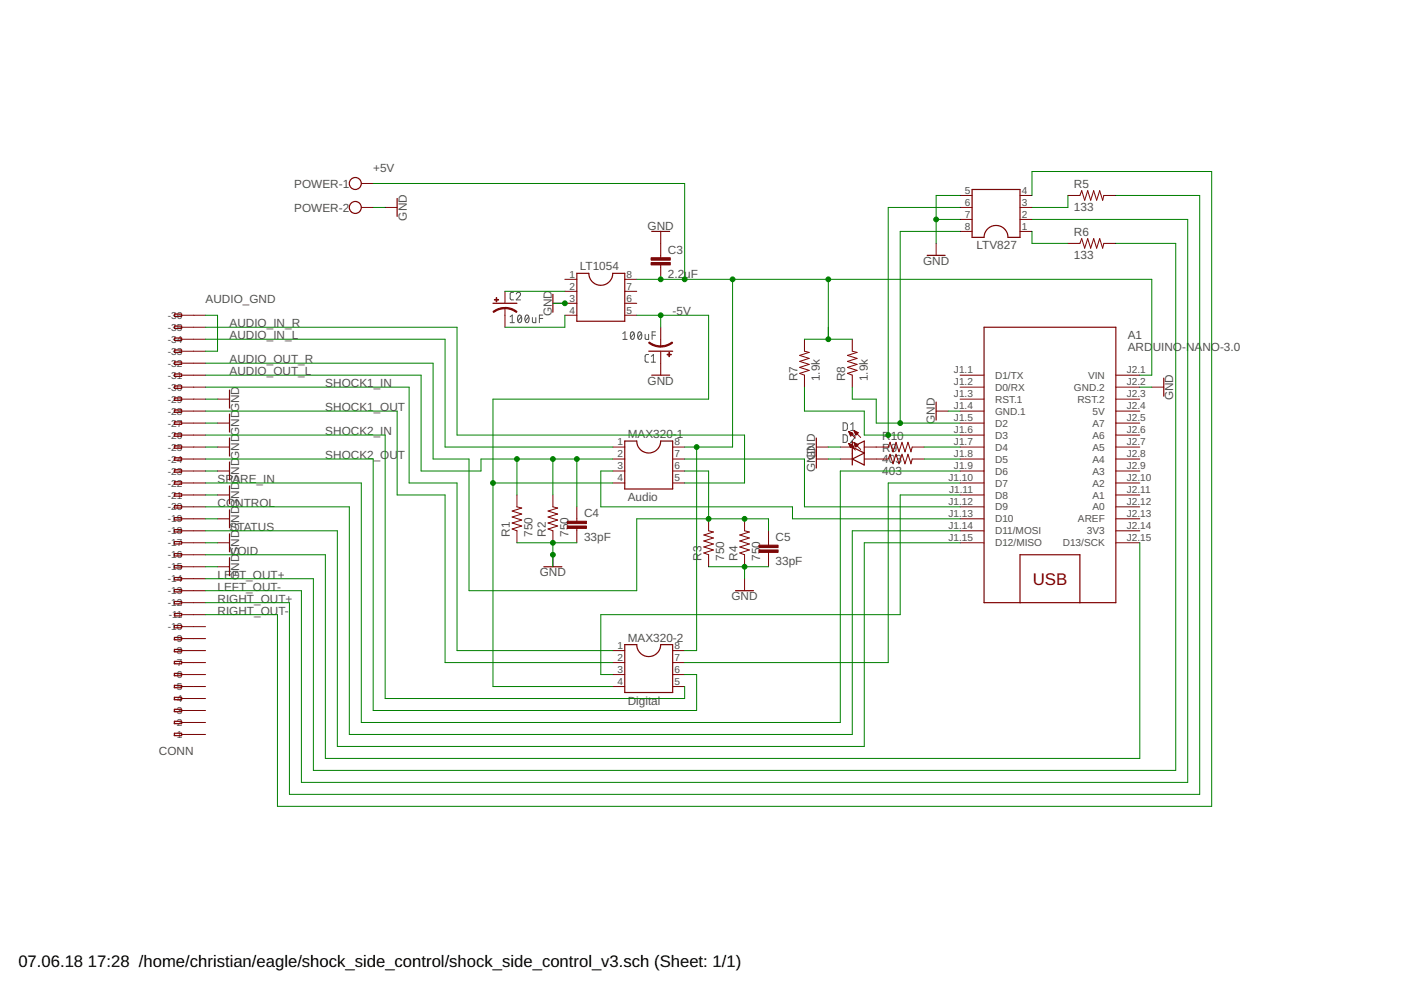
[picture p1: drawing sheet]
<svg xmlns="http://www.w3.org/2000/svg" width="297mm" height="210mm" viewBox="0 0 297 210" stroke-linecap="round" stroke-linejoin="round" font-family="sans-serif">
<g fill="none" stroke="#505050" stroke-width=".21">
<path d="M108.2 67.2l.4-.4v1.6M108.2 68.4h.9M108.9 62h-.5l-.2 .3v1.1l.2 .2h.5M109.5 62.3a.45 .45 0 0 1 .6-.3 .45 .45 0 0 1 .1 .7l-.7 .9h.9M109.9 66.9l.3-.1a.95 .95 0 0 1 0 1.6 1 1 0 0 1-.3-1.5zM110.5 67.2l-.7 .9M111.5 66.9l.2-.1a.95 .95 0 0 1 0 1.6 1 1 0 0 1-.2-1.5zM112.1 67.2l-.7 .9M112.9 67.3v.9l.3 .2h.4v-1.1M114.4 67.5h.7M115.1 66.8h-.7v1.6M132.1 70.7l.4-.3v1.6"/>
<path d="M132.1 72h.9M133.8 70.5l.3-.1a.93 .93 0 0 1 0 1.6 1.02 1.02 0 0 1-.3-1.5zM134.4 70.7l-.7 .9M135.4 70.5l.2-.1a.95 .95 0 0 1 0 1.6 1 1 0 0 1-.2-1.5zM136 70.7l-.7 .9M136.8 70.9v.9l.3 .2h.4v-1.1M137.5 75.2h-.5l-.2 .3v1.1l.2 .2h.5M138.1 76.8h.9M138.1 75.5l.4-.3v1.6M138.3 71.1h.7M139 70.4h-.7v1.6M178.8 89.6l.6 .1 .2 .2 .1 .9-.3 .4-.6 .1z"/>
<path d="M178.8 92.2h.6l.2 .3 .1 .9-.3 .4h-.6zM180.4 92.5a.45 .45 0 0 1 .6-.3 .45 .45 0 0 1 .1 .7l-.7 .9h.9M180.4 91.3h.9M180.4 90l.4-.4v1.7"/>
</g>
<g fill="none" stroke="#800000" stroke-width=".21">
<path d="M76.6 38.9h2.5M76.6 44h2.5M81.7 44h2.5M119.8 59.2h2.5M132.5 59.2h2.5M140.1 49.1v5.6M140.1 56.2v3M198.5 51.6v2.5M203.6 49.1h2.5M203.6 46.5h2.5M203.6 44h2.5M203.6 41.4h2.5"/>
<path d="M216.3 49.1h2.5M216.3 46.5h2.5M216.3 44h2.5M216.3 41.4h2.5M226.4 41.4h2.6l.3-1 .7 2.1 .6-2.1 .6 2.1 .7-2.1 .6 2.1 .7-2.1 .6 2.1 .2-1.1h2.6M226.4 51.6h2.6l.3-1 .7 2 .6-2 .6 2 .7-2 .6 2 .7-2 .6 2 .2-1h2.6M38.5 79.5h5.1M38.5 66.8h5.1M38.5 77h5.1M38.5 74.5h5.1M38.5 71.9h5.1M38.5 69.4h5.1"/>
<path d="M107.1 61.8v2.5M107.1 65.3v4.1M117.2 64.3h5.1M119.8 61.8h2.5M119.8 66.8h2.5M132.5 61.8h2.5M132.5 64.3h2.5M132.5 66.8h2.5M140.1 69.4v4M140.1 74.5v5M170.6 71.9v2.6l1 .2-2.1 .7 2.1 .6-2.1 .6 2.1 .7-2.1 .6 2.1 .6-2.1 .7 1.1 .3v2.6M180.7 71.9v2.6l1 .2-2 .7 2 .6-2 .6 2 .7-2 .6 2 .6-2 .7 1 .3v2.6"/>
<path d="M203.6 79.5h5M236.6 79.5h5.1M38.5 82.1h5.1M38.5 84.6h5.1M38.5 87.2h5.1M38.5 89.7h5.1M38.5 92.2h5.1M38.5 94.8h5.1M38.5 97.3h5.1M38.5 99.9h5.1M46.1 84.6h2.6M46.1 89.7h2.6"/>
<path d="M46.1 94.8h2.6M46.1 99.9h2.6M129.9 94.8h2.6M129.9 97.3h2.6M129.9 99.9h2.6M142.6 94.8h2.6M142.6 97.3h2.6M142.6 99.9h2.6M173.1 94.8h2.5M173.1 97.3h2.5M178.2 94.8h2.5M178.2 97.3h2.5"/>
<path d="M179.9 91.5l1.4 1.4M179.9 91.5l.9 .4-.5 .5zM179.9 94l1.4 1.4M179.9 94l.9 .4-.5 .5zM180 91.5h.1M180 94.1h.1M180 91.7h.4M180 94.2h.4M180.1 91.8h.6M180.1 94.3h.6M180.1 91.9h.7M180.1 94.4h.7"/>
<path d="M180.2 94.6h.5M180.2 92h.5M180.2 92.1h.4M180.2 94.7h.4M180.3 92.3h.1M180.3 94.8h.1M181.1 91.4l1.4 1.4M181.1 91.4l.9 .3-.5 .5zM181.1 93.9l1.4 1.4M181.1 93.9l.9 .4-.5 .5zM181.1 91.4h.2M181.1 94h.2"/>
<path d="M181.2 91.5h.3M181.2 94.1h.3M181.2 91.7h.6M181.2 94.2h.6M181.3 91.8h.6M181.3 94.3h.6M181.3 91.9h.5M181.3 94.4h.5M181.4 92h.3M181.4 94.6h.3M181.4 94.7h.2M181.4 92.1h.2"/>
<path d="M183.2 94.8h5.1l.4-1 .6 2 .7-2 .6 2 .6-2 .7 2 .6-2 .6 2 .3-1h2.5M183.2 97.3h5.1l.4-1 .6 2 .7-2 .6 2 .6-2 .7 2 .6-2 .6 2 .3-1h2.5M198.5 87.2h2.5M203.6 82.1h5M203.6 84.6h5M203.6 87.2h5M203.6 89.7h5M203.6 92.2h5M203.6 94.8h5M203.6 97.3h5M203.6 99.9h5M236.6 82.1h5.1"/>
<path d="M236.6 84.6h5.1M236.6 87.2h5.1M236.6 89.7h5.1M236.6 92.2h5.1M236.6 94.8h5.1M236.6 97.3h5.1M236.6 99.9h5.1M244.2 82.1h2.5M38.5 102.4h5.1M38.5 104.9h5.1M38.5 107.5h5.1M38.5 110h5.1"/>
<path d="M38.5 112.5h5.1M38.5 115.1h5.1M38.5 117.6h5.1M46.1 104.9h2.6M46.1 110h2.6M46.1 115.1h2.6M109.6 104.9v2.6l1 .2-2 .7 2 .6-2 .6 2 .7-2 .6 2 .6-2 .7 1 .3v2.6M117.2 104.9v2.6l1 .2-2 .7 2 .6-2 .6 2 .7-2 .6 2 .6-2 .7 1 .3v2.6M117.2 117.6v2.6M122.3 107.5v3M122.3 112v3.1M129.9 102.4h2.6"/>
<path d="M142.6 102.4h2.6M150.2 110v2.5l1.1 .3-2.1 .6 2.1 .7-2.1 .6 2.1 .6-2.1 .7 2.1 .6-2.1 .6 1 .4v2.6M157.9 110v2.5l1 .3-2.1 .6 2.1 .7-2.1 .6 2.1 .6-2.1 .7 2.1 .6-2.1 .6 1.1 .4v2.6M162.9 112.5v3.1M162.9 117.1v3.1M203.6 102.4h5M203.6 104.9h5M203.6 107.5h5M203.6 110h5M203.6 112.5h5M203.6 115.1h5M236.6 102.4h5.1"/>
<path d="M236.6 104.9h5.1M236.6 107.5h5.1M236.6 110h5.1M236.6 112.5h5.1M236.6 115.1h5.1M38.5 137.9h5.1M38.5 135.4h5.1M38.5 132.9h5.1M38.5 130.3h5.1M38.5 127.8h5.1M38.5 125.2h5.1M38.5 122.7h5.1"/>
<path d="M38.5 120.2h5.1M46.1 120.2h2.6M129.9 137.9h2.6M142.6 137.9h2.6M157.9 122.7v2.5M38.5 140.5h5.1M38.5 143h5.1M38.5 145.6h5.1M38.5 155.7h5.1M38.5 153.2h5.1M38.5 150.6h5.1M38.5 148.1h5.1"/>
<path d="M129.9 140.5h2.6M129.9 143h2.6M129.9 145.6h2.6M142.6 140.5h2.6M142.6 143h2.6M142.6 145.6h2.6"/>
</g>
<g fill="none" stroke="#800000" stroke-width=".25">
<path d="M84.2 42.1v3.8M122.3 58h2.5a2.54 2.54 0 0 0 2.6 2.5 2.54 2.54 0 0 0 2.5-2.5h2.6v10.1h-10.2zM138.2 49.1h3.8M196.6 54.1h3.8M206.1 40.2h10.2v10.1h-2.6a2.54 2.54 0 0 0-2.5-2.5 2.54 2.54 0 0 0-2.6 2.5h-2.5zM37 66.6h1.5v.5h-1.5zM37 69.1h1.5v.5h-1.5zM37 71.7h1.5v.5h-1.5zM37 74.2h1.5v.5h-1.5zM37 76.8h1.5v.5h-1.5zM37 79.3h1.5v.5h-1.5zM104.5 64.3h5.1"/>
<path d="M117.2 62.4v3.8M137.5 74.5h5.1M138.2 79.5h3.8M208.6 69.4h28v58.4h-28zM37 81.8h1.5v.5h-1.5zM37 84.4h1.5v.5h-1.5zM37 86.9h1.5v.5h-1.5zM37 89.5h1.5v.5h-1.5zM37 92h1.5v.5h-1.5zM37 94.5h1.5v.5h-1.5zM37 97.1h1.5v.5h-1.5zM37 99.6h1.5v.5h-1.5z"/>
<path d="M48.7 82.7v3.8M48.7 87.8v3.8M48.7 92.9v3.8M48.7 98v3.8M132.5 93.5h2.5a2.54 2.54 0 0 0 2.5 2.6 2.54 2.54 0 0 0 2.6-2.6h2.5v10.2h-10.1zM173.1 92.9v6.3M180.7 94.8l2.5-1.3v5.1l-2.5-1.3 2.5-1.2zM180.7 93.5v5.1M198.5 85.3v3.8M246.7 80.2v3.8M37 102.2h1.5v.5h-1.5zM37 104.7h1.5v.5h-1.5z"/>
<path d="M37 107.2h1.5v.5h-1.5zM37 109.7h1.5v.6h-1.5zM37 112.3h1.5v.5h-1.5zM37 114.8h1.5v.5h-1.5zM37 117.4h1.5v.5h-1.5zM37 119.9h1.5v.5h-1.5zM48.7 103v3.8M48.7 108.1v3.8M48.7 113.2v3.8M48.7 118.3v3.8M37 122.4h1.5v.6h-1.5zM37 125h1.5v.5h-1.5z"/>
<path d="M37 127.5h1.5v.5h-1.5zM37 130.1h1.5v.5h-1.5zM37 132.6h1.5v.5h-1.5zM37 135.1h1.5v.6h-1.5zM37 137.7h1.5v.5h-1.5zM115.3 120.2h3.8M132.5 136.7h2.5a2.54 2.54 0 0 0 2.5 2.5 2.54 2.54 0 0 0 2.6-2.5h2.5v10.1h-10.1zM156 125.2h3.8M216.3 127.8v-10.2h12.7v10.2M37 140.2h1.5v.5h-1.5zM37 142.8h1.5v.5h-1.5zM37 145.3h1.5v.5h-1.5z"/>
<path d="M37 147.8h1.5v.6h-1.5zM37 150.4h1.5v.5h-1.5zM37 152.9h1.5v.5h-1.5zM37 155.5h1.5v.5h-1.5z"/>
<circle cx="75.3" cy="38.9" r="1.27"/>
<circle cx="75.3" cy="44" r="1.27"/>
</g>
<g fill="#800000" stroke="#800000" stroke-width=".21">
<path d="M137.7 72.5l1.3 .7 1.1 .1v.3l-.8-.1-1.1-.3-.7-.5z" fill-rule="evenodd"/>
<path d="M140.1 73.3l1-.1 1.4-.7 .1 .2-.7 .5-1 .3-.8 .1z" fill-rule="evenodd"/>
<path d="M107.1 65.2l1.3 .2 1.2 .7-.1 .2-1.4-.7-1-.2z" fill-rule="evenodd"/>
<path d="M104.5 66.1l1.2-.7 1.4-.2v.2l-1.1 .2-1.3 .7z" fill-rule="evenodd"/>
</g>
<g fill="#800000" stroke="#800000" stroke-width=".21">
<path d="M141.4 75.1h.9v.1h-.9z"/>
<path d="M141.8 74.7h.1v.9h-.1z"/>
<path d="M104.8 63.5h.9v.1h-.9z"/>
<path d="M105.2 63.1h.1v.9h-.1z"/>
<path d="M138 54.7h4.1v.5h-4.1z"/>
<path d="M138 55.7h4.1v.5h-4.1z"/>
<path d="M120.3 110.5h4v.5h-4z"/>
<path d="M120.3 111.5h4v.5h-4z"/>
<path d="M160.9 115.6h4.1v.5h-4.1z"/>
<path d="M160.9 116.6h4.1v.5h-4.1z"/>
</g>
<g fill="none" stroke="#008000" stroke-width=".21">
<path d="M79.1 38.9h66.1v20.3M79.1 44h2.6M135 59.2h109.2v20.3h-2.5M155.3 59.2v35.6h-10.1M175.6 59.2v12.7M198.5 46.5h5.1M203.6 44h-15.3v48.2M203.6 49.1h-12.7v40.6M203.6 41.4h-5.1v10.2M218.8 46.5h33v119.4h-187.9v-40.7h-20.3M218.8 41.4v-5h38.1v134.6h-198.1v-40.7h-15.2M218.8 49.1v2.5h7.6"/>
<path d="M226.4 41.4v2.6h-7.6M236.6 51.6h12.7v111.7h-182.9v-40.6h-22.8M236.6 41.4h17.8v127h-193v-40.6h-17.8M43.6 71.9h50.8v22.9h35.5M43.6 79.5h45.7v20.4h12.7v-2.6h27.9M43.6 66.8h2.5v7.7h-2.5M43.6 69.4h53.3v22.8h61v10.2h-12.7M43.6 77h48.2v20.3h7.6v27.9h35.6v-15.2h27.9v2.5M107.1 61.8h12.7M117.2 64.3h2.6M119.8 66.8v2.6h-12.7M135 66.8h15.2v17.8h-45.7v61h25.4"/>
<path d="M140.1 66.8v2.6M170.6 71.9h10.1M43.6 92.2h38.1v55.9h63.5v-2.5M43.6 94.8h2.5M43.6 82.1h43.1v20.3h10.2v35.5h33M43.6 97.3h35.5v53.3h68.6v-7.6h-2.5M43.6 84.6h2.5M43.6 99.9h2.5M43.6 87.2h40.6v17.7h10.2v35.6h35.5M43.6 89.7h2.5M109.6 97.3v7.6M117.2 97.3v7.6"/>
<path d="M122.3 97.3v10.2M129.9 99.9h-2.5v7.6h40.6v2.5h35.6M145.2 99.9h5v10.1M145.2 97.3h25.4v10.2h33M147.7 94.8v43.1h-2.5M170.6 82.1v5.1h12.6v5h20.4M175.6 94.8h2.6M175.6 97.3h2.6M180.7 82.1v2.5h5.1v5.1h17.8M195.9 94.8h7.7M195.9 97.3h7.7M201 87.2h2.6"/>
<path d="M203.6 99.9h-25.4v53.3h-101.6v-50.8h-33M241.7 82.1h2.5M43.6 107.5h30.5v48.2h106.6v-43.2h22.9M43.6 110h2.5M43.6 104.9h2.5M43.6 112.5h27.9v45.8h111.7v-43.2h20.4M43.6 115.1h2.5M104.5 102.4h25.4M109.6 115.1h12.7M117.2 115.1v5.1M203.6 102.4h-15.3v38.1h-43.1M203.6 104.9h-12.7v25.4h-63.5v12.7h2.5"/>
<path d="M241.7 115.1v45.7h-172.7v-43.2h-25.4M43.6 120.2h2.5M150.2 120.2h12.7M157.9 120.2v2.5"/>
</g>
<g fill="#008000" stroke="#008000" stroke-width=".21">
<circle cx="175.6" cy="71.9" r=".51"/>
<circle cx="155.3" cy="59.2" r=".51"/>
<circle cx="175.6" cy="59.2" r=".51"/>
<circle cx="145.2" cy="59.2" r=".51"/>
<circle cx="147.7" cy="94.8" r=".51"/>
<circle cx="140.1" cy="59.2" r=".51"/>
<circle cx="140.1" cy="66.8" r=".51"/>
<circle cx="104.5" cy="102.4" r=".51"/>
<circle cx="117.2" cy="97.3" r=".51"/>
<circle cx="122.3" cy="97.3" r=".51"/>
<circle cx="109.6" cy="97.3" r=".51"/>
<circle cx="150.2" cy="110" r=".51"/>
<circle cx="157.9" cy="110" r=".51"/>
<circle cx="190.9" cy="89.7" r=".51"/>
<circle cx="188.3" cy="92.2" r=".51"/>
<circle cx="117.2" cy="115.1" r=".51"/>
<circle cx="117.2" cy="117.6" r=".51"/>
<circle cx="157.9" cy="120.2" r=".51"/>
<circle cx="198.5" cy="46.5" r=".51"/>
<circle cx="119.8" cy="64.3" r=".51"/>
</g>
<text font-size="3.6" fill="#800000" x="218.9" y="124">USB</text>
<g font-size="3.5">
<text x="3.9" y="205">07.06.18</text>
<text x="18.6" y="205">17:28 /home/christian/eagle/shock_side_control/shock_side_control_v3.sch (Sheet: 1/1)</text>
</g>
<g font-size="2.5" fill="#505050">
<text x="62.4" y="39.8">POWER-1</text>
<text x="79.1" y="36.4">+5V</text>
<text x="227.7" y="40">R5</text>
<text x="62.4" y="44.9">POWER-2</text>
<text x="86.2" y="46.8" transform="rotate(-90 86.2 46.8)">GND</text>
<text x="227.7" y="44.8">133</text>
<text x="137.3" y="48.8">GND</text>
<text x="141.6" y="53.8">C3</text>
<text x="207.1" y="52.8">LTV827</text>
<text x="227.7" y="50.1">R6</text>
<text x="122.9" y="57.3">LT1054</text>
<text x="141.6" y="58.8">2.2uF</text>
<text x="195.7" y="56.2">GND</text>
<text x="227.7" y="54.9">133</text>
<text x="43.6" y="64.3">AUDIO_GND</text>
<text x="48.7" y="71.9">AUDIO_IN_L</text>
<text x="48.7" y="69.4">AUDIO_IN_R</text>
<text x="117" y="67.1" transform="rotate(-90 117 67.1)">GND</text>
<text x="142.6" y="66.8">-5V</text>
<text x="239.1" y="71.9">A1</text>
<text x="48.7" y="77">AUDIO_OUT_R</text>
<text x="239.1" y="74.5">ARD</text>
<text x="244.4" y="74.5">UINO-NA</text>
<text x="254.9" y="74.5">NO-3.0</text>
<text x="48.7" y="79.5">AUDIO_OUT_L</text>
<text x="69" y="82.1">SHOCK1_IN</text>
<text x="137.3" y="81.6">GND</text>
<text x="169.1" y="80.8" transform="rotate(-90 169.1 80.8)">R7</text>
<text x="173.9" y="80.8" transform="rotate(-90 173.9 80.8)">1.9k</text>
<text x="179.2" y="80.8" transform="rotate(-90 179.2 80.8)">R8</text>
<text x="184" y="80.8" transform="rotate(-90 184 80.8)">1.9k</text>
<text x="69" y="87.2">SHOCK1_OUT</text>
<text x="198.2" y="89.9" transform="rotate(-90 198.2 89.9)">GND</text>
<text x="248.8" y="84.9" transform="rotate(-90 248.8 84.9)">GND</text>
<text x="69" y="92.2">SHOCK2_IN</text>
<text x="133.1" y="92.9">MAX320-1</text>
<text x="187.1" y="95.8">R9</text>
<text x="187.1" y="93.3">R10</text>
<text x="69" y="97.3">SHOCK2_OU</text>
<text x="84.4" y="97.3">T</text>
<text x="172.8" y="100.1" transform="rotate(-90 172.8 100.1)">GND</text>
<text x="172.8" y="97.5" transform="rotate(-90 172.8 97.5)">GND</text>
<text x="187.1" y="100.6">403</text>
<text x="187.1" y="98.1">403</text>
<text x="46.1" y="107.5">CONTROL</text>
<text x="46.1" y="102.4">SPARE_IN</text>
<text x="133.1" y="106.2">Audio</text>
<text x="48.7" y="112.6">STATUS</text>
<text x="108.1" y="113.8" transform="rotate(-90 108.1 113.8)">R1</text>
<text x="112.9" y="113.8" transform="rotate(-90 112.9 113.8)">750</text>
<text x="115.7" y="113.8" transform="rotate(-90 115.7 113.8)">R2</text>
<text x="120.5" y="113.8" transform="rotate(-90 120.5 113.8)">75</text>
<text x="120.5" y="111" transform="rotate(-90 120.5 111)">0</text>
<text x="123.8" y="109.6">C4</text>
<text x="48.7" y="117.6">VOID</text>
<text x="123.8" y="114.7">33pF</text>
<text x="148.7" y="118.9" transform="rotate(-90 148.7 118.9)">R3</text>
<text x="153.5" y="118.9" transform="rotate(-90 153.5 118.9)">750</text>
<text x="156.4" y="118.9" transform="rotate(-90 156.4 118.9)">R4</text>
<text x="161.2" y="118.9" transform="rotate(-90 161.2 118.9)">75</text>
<text x="161.2" y="116.1" transform="rotate(-90 161.2 116.1)">0</text>
<text x="164.5" y="119.8">33pF</text>
<text x="164.5" y="114.7">C5</text>
<text x="46.1" y="125.2">LEFT_OUT-</text>
<text x="46.1" y="122.7">LEFT_OUT+</text>
<text x="50.7" y="122.9" transform="rotate(-90 50.7 122.9)">GNDGNDGNDGNDGNDGNDGNDGND</text>
<text x="114.4" y="122.2">GND</text>
<text x="46.1" y="130.3">RIGHT_OU</text>
<text x="46.1" y="127.8">RIGHT_OUT+</text>
<text x="59" y="130.3">T-</text>
<text x="155.1" y="127.3">GND</text>
<text x="133.1" y="136">MAX320-2</text>
<text x="133.1" y="149.4">Digital</text>
<text x="33.7" y="160">CONN</text>
</g>
<g font-size="2.1" fill="#505050">
<text x="204.6" y="41.1">5</text>
<text x="216.6" y="41.1">4</text>
<text x="204.6" y="43.6">6</text>
<text x="204.6" y="46.2">7</text>
<text x="216.6" y="46.2">2</text>
<text x="216.6" y="43.6">3</text>
<text x="204.6" y="48.7">8</text>
<text x="216.6" y="48.7">1</text>
<text x="120.8" y="58.9">1</text>
<text x="132.8" y="58.9">8</text>
<text x="120.8" y="61.4">2</text>
<text x="120.8" y="63.9">3</text>
<text x="132.8" y="63.9">6</text>
<text x="132.8" y="61.4">7</text>
<text x="35.6" y="70.1">-35</text>
<text x="35.6" y="67.6">-36</text>
<text x="120.8" y="66.5">4</text>
<text x="132.8" y="66.5">5</text>
<text x="35.6" y="77.8">-32</text>
<text x="35.6" y="75.2">-33</text>
<text x="35.6" y="72.7">-34</text>
<text x="35.6" y="82.8">-30</text>
<text x="35.6" y="80.3">-31</text>
<text x="202.3" y="79.2">J1.1</text>
<text x="202.3" y="81.7">J1.2</text>
<text x="211" y="80.3">D1/TX</text>
<text x="211" y="82.8">D0/RX</text>
<text x="227.7" y="82.8">GND.2</text>
<text x="230.7" y="80.3">VIN</text>
<text x="238.9" y="79.2">J2.1</text>
<text x="238.9" y="81.7">J2.2</text>
<text x="35.6" y="87.9">-28</text>
<text x="35.6" y="85.4">-29</text>
<text x="202.3" y="84.3">J1.3</text>
<text x="202.3" y="86.8">J1.4</text>
<text x="202.3" y="89.3">J1.5</text>
<text x="211" y="85.4">RST.1</text>
<text x="211" y="87.9">GND.1</text>
<text x="228.4" y="85.4">RST.2</text>
<text x="231.6" y="87.9">5V</text>
<text x="238.9" y="84.3">J2.3</text>
<text x="238.9" y="86.8">J2.4</text>
<text x="238.9" y="89.3">J2.5</text>
<text x="35.6" y="95.5">-25</text>
<text x="35.6" y="93">-26</text>
<text x="35.6" y="90.5">-27</text>
<text x="130.9" y="94.4">1</text>
<text x="143" y="94.4">8</text>
<text x="202.3" y="91.9">J1.6</text>
<text x="202.3" y="94.4">J1.7</text>
<text x="211" y="90.5">D2</text>
<text x="211" y="93">D3</text>
<text x="211" y="95.5">D4</text>
<text x="231.6" y="90.5">A7</text>
<text x="231.6" y="93">A6</text>
<text x="231.6" y="95.5">A5</text>
<text x="238.9" y="91.9">J2.6</text>
<text x="238.9" y="94.4">J2.7</text>
<text x="35.6" y="100.6">-23</text>
<text x="35.6" y="98.1">-24</text>
<text x="130.9" y="97">2</text>
<text x="130.9" y="99.5">3</text>
<text x="143" y="99.5">6</text>
<text x="143" y="97">7</text>
<text x="202.3" y="97">J1.8</text>
<text x="202.3" y="99.5">J1.9</text>
<text x="211" y="98.1">D5</text>
<text x="211" y="100.6">D6</text>
<text x="231.6" y="98.1">A4</text>
<text x="231.6" y="100.6">A3</text>
<text x="238.9" y="97">J2.8</text>
<text x="238.9" y="99.5">J2.9</text>
<text x="35.6" y="105.7">-21</text>
<text x="35.6" y="103.2">-22</text>
<text x="130.9" y="102">4</text>
<text x="143" y="102">5</text>
<text x="201.1" y="102">J1.10</text>
<text x="201.1" y="107.1">J1.12</text>
<text x="201.2" y="104.6">J1.11</text>
<text x="211" y="103.2">D7</text>
<text x="211" y="105.7">D8</text>
<text x="231.6" y="103.2">A2</text>
<text x="231.6" y="105.7">A1</text>
<text x="238.9" y="102">J2.10</text>
<text x="238.9" y="104.6">J2.11</text>
<text x="238.9" y="107.1">J2.12</text>
<text x="35.6" y="113.3">-18</text>
<text x="35.6" y="110.8">-19</text>
<text x="35.6" y="108.2">-20</text>
<text x="201.1" y="109.7">J1.13</text>
<text x="201.1" y="112.2">J1.14</text>
<text x="211" y="108.2">D9</text>
<text x="211" y="110.8">D10</text>
<text x="211" y="113.3">D11/MOSI</text>
<text x="228.5" y="110.8">AREF</text>
<text x="230.4" y="113.3">3V3</text>
<text x="231.6" y="108.2">A0</text>
<text x="238.9" y="109.7">J2.13</text>
<text x="238.9" y="112.2">J2.14</text>
<text x="35.6" y="118.4">-16</text>
<text x="35.6" y="115.9">-17</text>
<text x="201.1" y="114.7">J1.15</text>
<text x="211" y="115.9">D12/MISO</text>
<text x="225.3" y="115.9">D13/SCK</text>
<text x="238.9" y="114.7">J2.15</text>
<text x="35.6" y="123.5">-14</text>
<text x="35.6" y="120.9">-15</text>
<text x="35.6" y="128.6">-12</text>
<text x="35.6" y="126">-13</text>
<text x="35.8" y="131.1">-11</text>
<text x="35.6" y="133.6">-10</text>
<text x="36.8" y="136.2">-9</text>
<text x="130.9" y="137.6">1</text>
<text x="143" y="137.6">8</text>
<text x="36.8" y="143.8">-6</text>
<text x="36.8" y="141.2">-7</text>
<text x="36.8" y="138.7">-8</text>
<text x="130.9" y="140.1">2</text>
<text x="130.9" y="142.7">3</text>
<text x="143" y="142.7">6</text>
<text x="143" y="140.1">7</text>
<text x="36.8" y="148.9">-4</text>
<text x="36.8" y="146.3">-5</text>
<text x="130.9" y="145.2">4</text>
<text x="143" y="145.2">5</text>
<text x="36.8" y="153.9">-2</text>
<text x="36.8" y="151.4">-3</text>
<text x="36.8" y="156.5">-1</text>
</g>
</svg>
